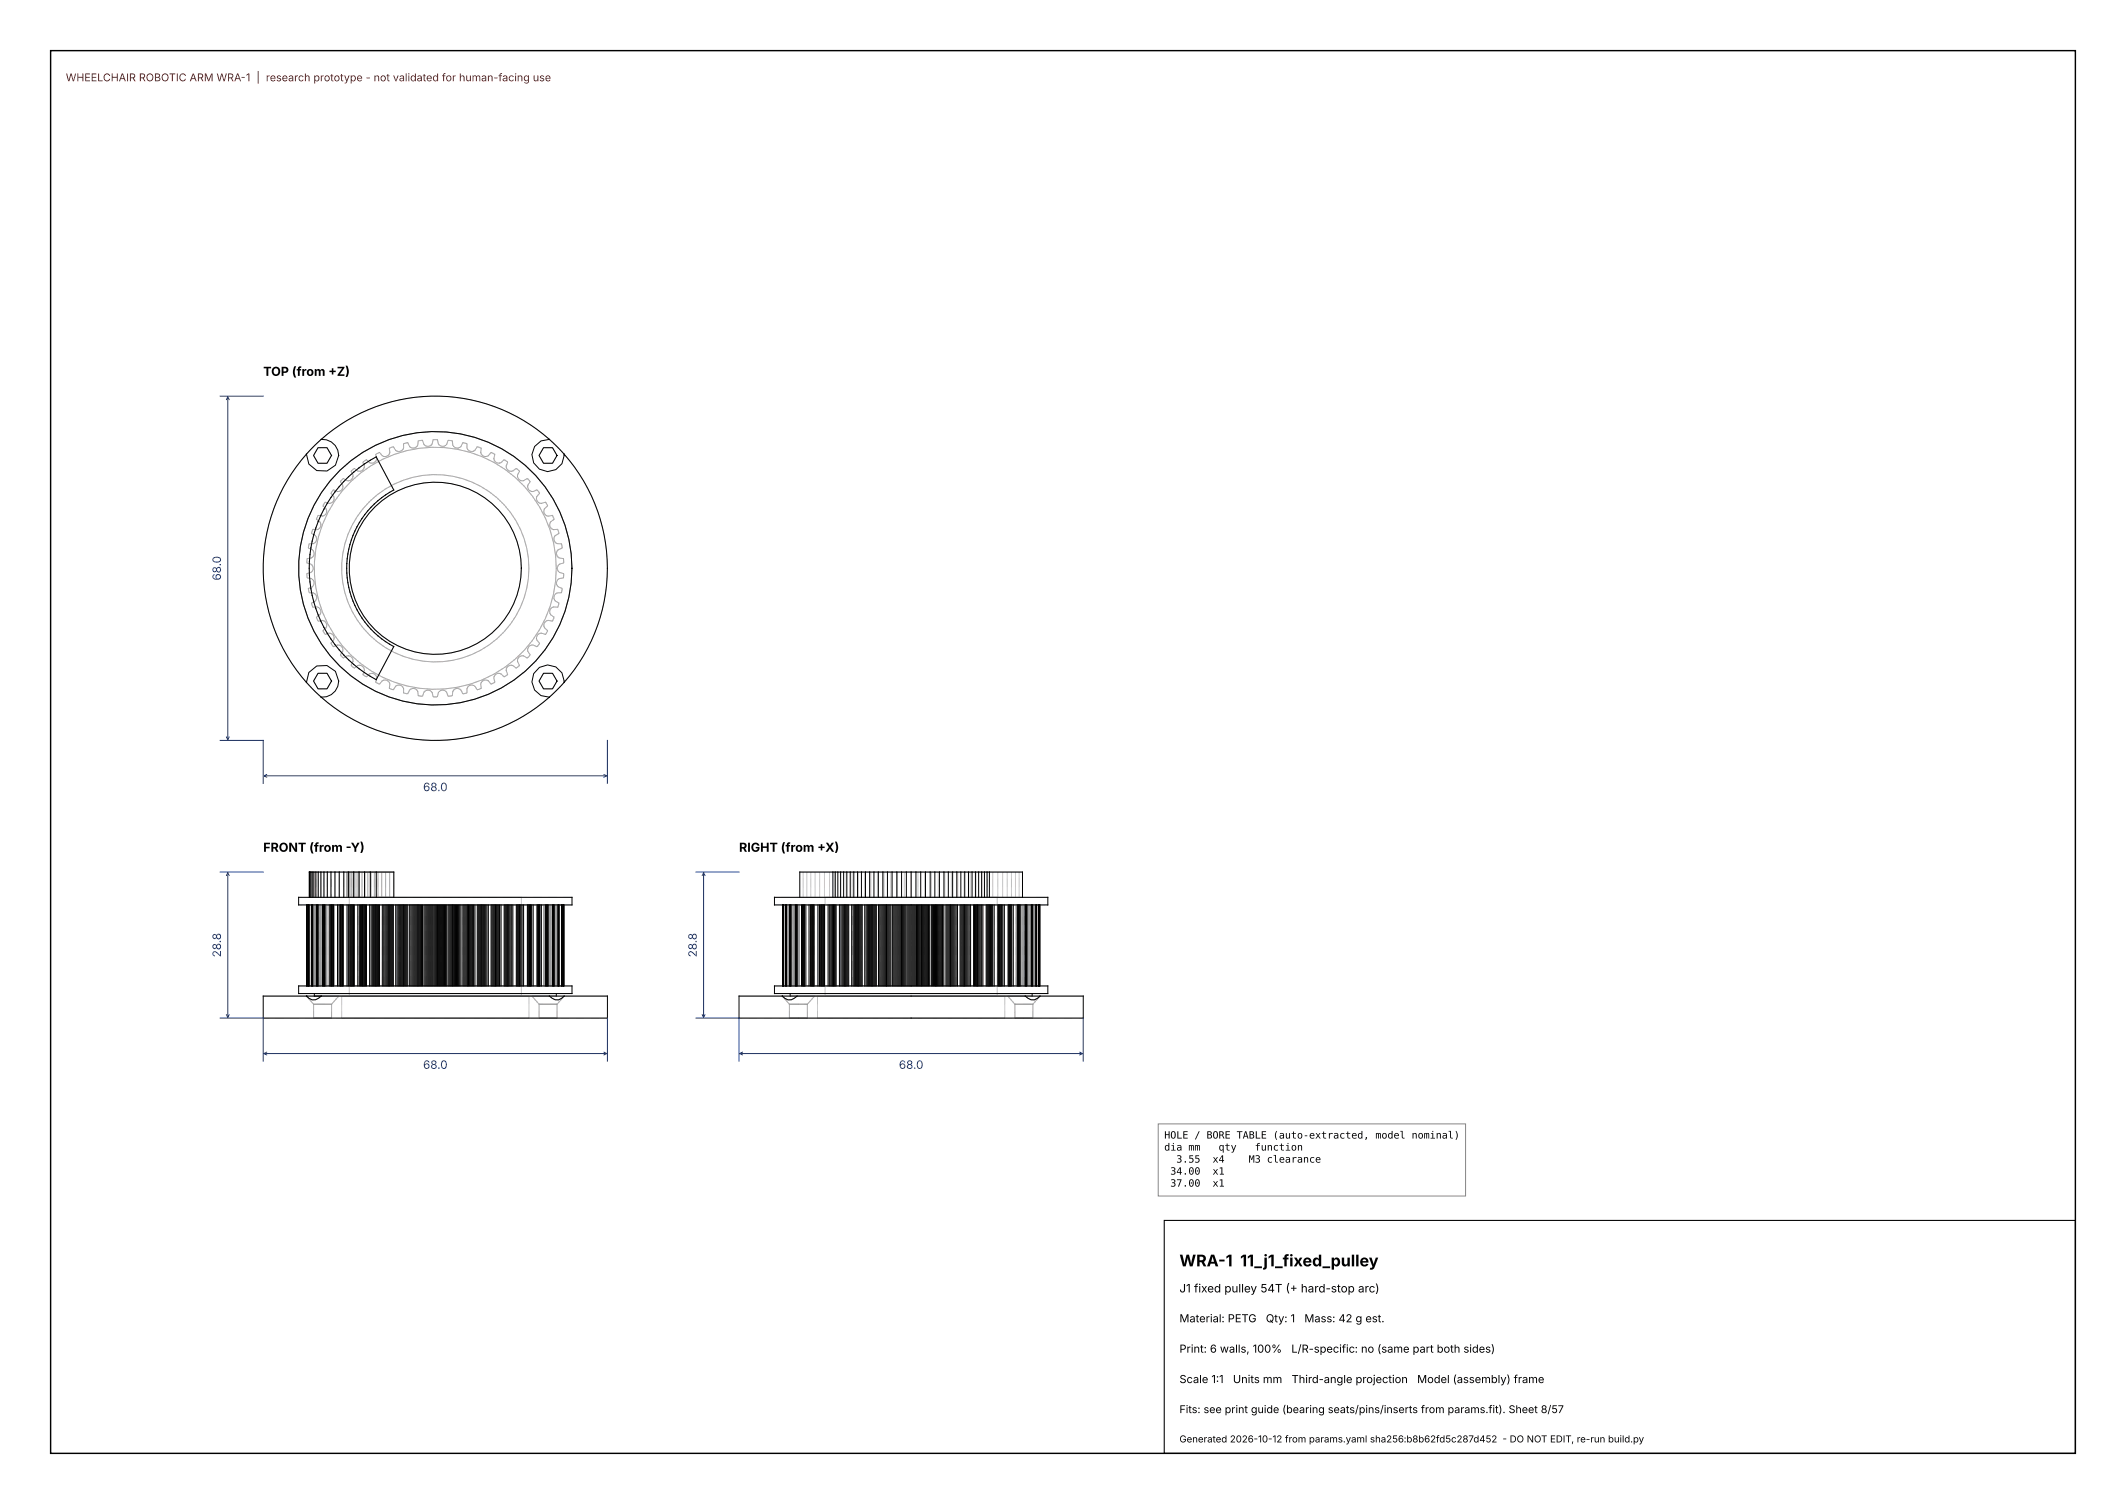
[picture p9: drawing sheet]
<svg xmlns="http://www.w3.org/2000/svg" width="420mm" height="297mm" viewBox="0 0 420 297" stroke-linecap="round" stroke-linejoin="round" font-family="sans-serif">
<path d="M10 10h400v277h-400z" fill="none" stroke="#000" stroke-width=".28"/>
<path d="M230 241h180v46h-180z" fill="none" stroke="#000" stroke-width=".21"/>
<g fill="none" stroke="#9a9a9a" stroke-width=".2">
<path d="M62.8 88.4h1.8l.9 1.5-.9 1.6h-1.8l-.9-1.6zM67.8 94.5l.8 .4 .7-.1 .4-.7v-.3l-.4-.8 .5-.4 .2-.1 .7 .5 .3 .1 .6-.2 .3-.3 .1-.6-.3-.8 .7-.4 .6 .6 .5 .1 .4-.2 .3-.2 .2-.5-.2-.9 .8-.4 .5 .7 .3 .1 .8-.1 .4-.6-.1-.9 .8-.3 .5 .7 .5 .3 .4-.1 .3-.2 .3-.4v-.9l.8-.2 .4 .8 .5 .3h.4l.4-.2 .3-.4 .1-.9 .9-.1 .2 .9 .3 .2 .8 .1 .6-.4 .2-.9h.4h.4l.2 .9 .6 .4 .8-.1 .2-.2 .3-.9 .9 .1v.9l.4 .4 .4 .2h.4l.5-.3 .3-.8 .9 .2-.1 .9 .3 .4 .4 .2 .4 .1 .5-.3 .5-.7 .8 .3-.1 .9 .4 .6 .8 .1 .3-.1 .5-.7 .8 .4-.2 .9 .1 .5 .3 .2 .4 .2 .6-.1 .6-.6 .7 .4-.3 .8 .1 .6 .3 .3 .6 .2 .3-.1 .7-.5 .2 .1 .4 .4-.4 .8v.3l.5 .7 .7 .1 .8-.4 .6 .6-.5 .7v.6l.2 .3 .3 .3 .5 .1 .8-.4 .5 .7-.6 .7v.5l.1 .4 .3 .3 .5 .1 .9-.2 .4 .7-.6 .6-.1 .3 .1 .8 .7 .3 .8-.1 .2 .4 .2 .3-.7 .6-.2 .7 .5 .7 .2 .1 .9-.1 .2 .8-.7 .5-.3 .4 .1 .5 .1 .3 .5 .4h.8l.2 .8-.8 .4-.3 .4-.1 .4 .2 .4 .4 .4 .8 .1 .1 .9-.9 .2-.4 .6 .2 .8 .2 .2 .9 .3-.1 .6v.2l-.8 .2-.3 .1-.3 .6 .1 .4 .3 .5 .8 .3-.2 .8-.8 .1-.5 .3-.1 .4-.1 .4 .3 .5 .7 .4-.2 .8-.9-.1-.2 .2-.5 .7 .2 .7 .7 .5-.4 .8-.8-.2-.5 .2-.3 .3-.1 .4 .2 .6 .6 .6-.4 .7-.9-.3-.5 .2-.3 .3-.1 .4v.5l.6 .6-.5 .7-.8-.3h-.3l-.7 .5v.7l.5 .7-.6 .7-.8-.5-.7 .1-.5 .7v.3l.4 .8-.4 .4-.2 .1-.7-.5h-.3l-.6 .2-.3 .3-.1 .5 .3 .8-.7 .5-.6-.6-.6-.1-.4 .1-.3 .3-.1 .5 .2 .8-.8 .4-.5-.7-.3-.1-.8 .2-.4 .6 .1 .8-.8 .3-.5-.7-.5-.2h-.4l-.4 .2-.3 .5 .1 .8-.9 .2-.3-.8-.5-.2h-.4l-.4 .1-.4 .4v.9l-.9 .1-.3-.8-.2-.2-.8-.2-.6 .5-.2 .8h-.4h-.4l-.2-.8-.6-.5-.8 .2-.3 .2-.2 .8-.9-.1-.1-.9-.3-.4-.4-.1h-.4l-.5 .2-.4 .8-.8-.2v-.8l-.3-.5-.3-.2h-.4l-.5 .2-.5 .7-.8-.3 .1-.8-.4-.6-.8-.2-.3 .1-.5 .7-.8-.4 .2-.8-.2-.5-.3-.3-.4-.1-.5 .1-.6 .6-.7-.5 .3-.8-.1-.5-.3-.3-.6-.2h-.3l-.7 .5-.2-.1-.5-.4 .4-.8v-.3l-.4-.7-.7-.1-.8 .5-.6-.7 .5-.7v-.5l-.2-.4-.3-.2-.5-.1-.8 .3-.5-.7 .5-.6 .1-.5-.2-.4-.2-.3-.6-.2-.8 .3-.4-.7 .6-.6 .1-.3-.2-.8-.6-.4-.9 .2-.1-.4-.2-.4 .7-.5 .2-.7-.5-.7-.3-.2-.8 .1-.3-.8 .8-.4 .2-.5v-.4l-.1-.4-.5-.3-.8-.1-.2-.8 .8-.3 .3-.5v-.4l-.1-.4-.4-.3-.8-.2-.1-.8 .8-.3 .5-.6-.2-.8-.3-.2-.8-.2 .1-.9 .8-.1 .4-.4 .1-.4v-.4l-.3-.4-.8-.4 .2-.8h.8l.5-.4 .1-.3v-.7l-.2-.2-.8-.5 .1-.2 .2-.6 .8 .1 .3-.1 .5-.7-.2-.7-.7-.6 .3-.7 .9 .1 .5-.2 .2-.3 .1-.4-.1-.5-.6-.6 .4-.7 .8 .2 .6-.1 .2-.3 .2-.4-.1-.5-.5-.7 .5-.7 .8 .4h.3l.6-.5 .1-.8-.5-.7zM68.9 94.1l2-1.7 3.4-2.2 3.5 6.6a17.5 17.5 0 0 0 0 30.9l-3.5 6.5a24.9 24.9 0 0 1-5.4-40.1zM107.4 88.4h1.8l.8 1.5-.8 1.6h-1.8l-.9-1.6zM62.8 133h1.8l.9 1.5-.9 1.5h-1.8l-.9-1.5zM107.4 133h1.8l.8 1.5-.8 1.5h-1.8l-.9-1.5zM59 177.2h54M59 178.7h54M60.6 178.7h50.8v16h-50.8zM60.6 178.7v16M60.9 178.7v16M61 178.7v16"/>
<path d="M61.1 172.2h16.7v5h-16.7M61.1 172.2v5M61.2 172.2v5M61.4 172.2v5M61.5 178.7v16M61.6 178.7v16M61.7 178.7v16M61.7 172.2v5M61.8 178.7v16M61.9 178.7v16M62 172.2v5M62 178.7v16"/>
<path d="M62.2 178.7v16M62.3 178.7v16M62.4 178.7v16M62.4 172.2v5M62.5 178.7v16M62.6 178.7v16M62.7 178.7v16M62.8 178.7v16M62.9 172.2v5M62.9 178.7v16M63.1 178.7v16M63.2 178.7v16"/>
<path d="M63.3 178.7v16M63.4 178.7v16M63.4 172.2v5M63.7 178.7v16M63.8 178.7v16M63.9 178.7v16M64 178.7v16M64 172.2v5M64.1 178.7v16M64.2 178.7v16M64.3 178.7v16M64.4 178.7v16"/>
<path d="M64.5 178.7v16M64.7 172.2v5M65 178.7v16M65.3 178.7v16M65.4 178.7v16M65.4 172.2v5M65.5 178.7v16M65.6 178.7v16M65.7 178.7v16M65.9 178.7v16M66 178.7v16M66.2 172.2v5"/>
<path d="M66.7 178.7v16M67 178.7v16M67 172.2v5M67.2 178.7v16M67.4 178.7v16M67.5 178.7v16M67.6 178.7v16M67.7 178.7v16M67.8 178.7v16M67.9 172.2v5M68.5 172.2v5M68.6 178.7v16"/>
<path d="M68.6 172.2v5M68.7 172.2v5M68.9 178.7v16M68.9 172.2v5M69 177.2h34v19.5h-34zM69.1 178.7v16M69.1 172.2v5M69.3 178.7v16M69.4 178.7v16M69.4 172.2v5M69.5 178.7v16M69.6 178.7v16"/>
<path d="M69.7 178.7v16M69.7 172.2v5M69.8 178.7v16M69.9 172.2v5M70 178.7v16M70.1 172.2v5M70.5 172.2v5M70.7 178.7v16M70.9 172.2v5M71 178.7v16M71 172.2v5M71.2 178.7v16"/>
<path d="M71.4 178.7v16M71.5 172.2v5M71.6 178.7v16M71.7 178.7v16M71.9 178.7v16M72 178.7v16M72 172.2v5M72.1 172.2v5M72.2 178.7v16M72.4 178.7v16M72.7 172.2v5M73 178.7v16"/>
<path d="M73.2 172.2v5M73.3 172.2v5M73.3 178.7v16M73.6 178.7v16M73.8 178.7v16M73.9 178.7v16M74 172.2v5M74.1 178.7v16M74.2 178.7v16M74.3 172.2v5M74.4 178.7v16M74.6 178.7v16"/>
<path d="M74.7 172.2v5M74.8 178.7v16M75 178.7v16M75.4 172.2v5M75.5 178.7v16M75.8 178.7v16M76 178.7v16M76.2 172.2v5M76.3 178.7v16M76.4 178.7v16M76.6 178.7v16M76.8 178.7v16"/>
<path d="M76.9 178.7v16M77 172.2v5M77 178.7v16M77.1 178.7v16M77.3 178.7v16M77.5 178.7v16M77.7 178.7v16M78.2 178.7v16M78.4 178.7v16M78.7 178.7v16M78.9 178.7v16M79.1 178.7v16"/>
<path d="M79.3 178.7v16M79.4 178.7v16M79.6 178.7v16M79.7 178.7v16M79.9 178.7v16M80.1 178.7v16M80.3 178.7v16M80.6 178.7v16M80.9 178.7v16M81.2 178.7v16M81.4 178.7v16M81.6 178.7v16"/>
<path d="M81.8 178.7v16M82 178.7v16M82.2 178.7v16M82.4 178.7v16M82.5 178.7v16M82.6 178.7v16M82.8 178.7v16M83.1 178.7v16M83.3 178.7v16M83.5 178.7v16M83.8 178.7v16M84 178.7v16"/>
<path d="M84.2 178.7v16M84.4 178.7v16M84.6 178.7v16M84.8 178.7v16M85 178.7v16M85.2 178.7v16M85.4 178.7v16M85.6 178.7v16M85.8 178.7v16M86 178.7v16M86.2 178.7v16M86.4 178.7v16"/>
<path d="M86.6 178.7v16M86.8 178.7v16M87 178.7v16M87.2 178.7v16M87.4 178.7v16M87.6 178.7v16M87.8 178.7v16M88 178.7v16M88.2 178.7v16M88.5 178.7v16M88.7 178.7v16M88.9 178.7v16"/>
<path d="M89.2 178.7v16M89.4 178.7v16M89.5 178.7v16M89.6 178.7v16M89.8 178.7v16M90 178.7v16M90.2 178.7v16M90.4 178.7v16M90.6 178.7v16M90.8 178.7v16M91.1 178.7v16M91.4 178.7v16"/>
<path d="M91.7 178.7v16M91.9 178.7v16M92.1 178.7v16M92.3 178.7v16M92.4 178.7v16M92.6 178.7v16M92.7 178.7v16M92.9 178.7v16M93.1 178.7v16M93.3 178.7v16M93.6 178.7v16M93.8 178.7v16"/>
<path d="M94.3 178.7v16M94.5 178.7v16M94.7 178.7v16M94.9 178.7v16M95 178.7v16M95.1 178.7v16M95.2 178.7v16M95.4 178.7v16M95.6 178.7v16M95.7 178.7v16M96 178.7v16M96.2 178.7v16"/>
<path d="M96.5 178.7v16M97 178.7v16M97.2 178.7v16M97.4 178.7v16M97.6 178.7v16M97.8 178.7v16M97.9 178.7v16M98.1 178.7v16M98.2 178.7v16M98.4 178.7v16M98.7 178.7v16M99 178.7v16"/>
<path d="M99.6 178.7v16M99.8 178.7v16M100 178.7v16M100.1 178.7v16M100.3 178.7v16M100.4 178.7v16M100.6 178.7v16M100.8 178.7v16M101 178.7v16M101.3 178.7v16M102 178.7v16M102.2 178.7v16"/>
<path d="M102.3 178.7v16M102.4 178.7v16M102.5 178.7v16M102.6 178.7v16M102.7 178.7v16M102.9 178.7v16M103.1 178.7v16M103.4 178.7v16M104.2 178.7v16M104.3 178.7v16M104.4 178.7v16M104.5 178.7v16"/>
<path d="M104.6 178.7v16M104.8 178.7v16M105 178.7v16M105.3 178.7v16M106 178.7v16M106.1 178.7v16M106.2 178.7v16M106.3 178.7v16M106.4 178.7v16M106.5 178.7v16M106.6 178.7v16M107 178.7v16"/>
<path d="M107.4 178.7v16M107.5 178.7v16M107.7 178.7v16M107.8 178.7v16M107.9 178.7v16M108 178.7v16M108.1 178.7v16M108.2 178.7v16M108.3 178.7v16M108.6 178.7v16M108.7 178.7v16M108.8 178.7v16"/>
<path d="M108.9 178.7v16M109.1 178.7v16M109.2 178.7v16M109.3 178.7v16M109.4 178.7v16M109.5 178.7v16M109.6 178.7v16M109.7 178.7v16M109.8 178.7v16M109.9 178.7v16M110 178.7v16M110.1 178.7v16"/>
<path d="M110.2 178.7v16M110.3 178.7v16M110.4 178.7v16M110.5 178.7v16M110.9 178.7v16M111 178.7v16M111.1 178.7v16M111.3 178.7v16M153 177.2h54M153 178.7h54M154.6 178.7h50.8v16h-50.8zM154.7 178.7v16"/>
<path d="M154.8 178.7v16M155.2 178.7v16M155.3 178.7v16M155.4 178.7v16M155.5 178.7v16M155.7 178.7v16M155.8 178.7v16M155.9 178.7v16M156.1 178.7v16M156.2 178.7v16M156.3 178.7v16M156.5 178.7v16"/>
<path d="M156.7 178.7v16M156.8 178.7v16M156.9 178.7v16M157.1 178.7v16M157.2 178.7v16M157.3 178.7v16M157.4 178.7v16M157.5 178.7v16M157.6 178.7v16M157.8 178.7v16M157.9 178.7v16M158 177.2h44"/>
<path d="M158 172.2h44M158.3 178.7v16M158.5 178.7v16M158.6 178.7v16M158.7 178.7v16M158.7 172.2v5M158.8 178.7v16M158.9 178.7v16M159 178.7v16M159.1 178.7v16M159.2 178.7v16M159.4 172.2v5"/>
<path d="M159.8 178.7v16M160.1 178.7v16M160.2 172.2v5M160.3 178.7v16M160.4 178.7v16M160.5 178.7v16M160.7 178.7v16M160.8 178.7v16M160.9 178.7v16M161 172.2v5M161.6 178.7v16M161.9 178.7v16"/>
<path d="M161.9 172.2v5M162.1 178.7v16M162.3 178.7v16M162.4 178.7v16M162.6 178.7v16M162.7 178.7v16M162.9 178.7v16M162.9 172.2v5M163 177.2h34M163 177.2h17M163 177.2v19.5M163.6 178.7v16"/>
<path d="M163.9 172.2v5M163.9 178.7v16M164.1 178.7v16M164.3 178.7v16M164.5 178.7v16M164.6 178.7v16M164.8 178.7v16M164.9 178.7v16M164.9 172.2v5M165 178.7v16M165.2 178.7v16M165.8 178.7v16"/>
<path d="M166 172.2v5M166.1 178.7v16M166.4 178.7v16M166.6 178.7v16M166.8 178.7v16M166.9 178.7v16M167 178.7v16M167.1 178.7v16M167.2 172.2v5M167.2 178.7v16M167.3 178.7v16M167.5 178.7v16"/>
<path d="M167.7 178.7v16M168.3 178.7v16M168.3 172.2v5M168.5 178.7v16M168.8 178.7v16M169 178.7v16M169.2 178.7v16M169.3 178.7v16M169.5 178.7v16M169.5 172.2v5M169.6 178.7v16M169.7 178.7v16"/>
<path d="M169.9 178.7v16M170.1 178.7v16M170.3 178.7v16M170.8 172.2v5M170.8 178.7v16M171.1 178.7v16M171.3 178.7v16M171.6 178.7v16M171.8 178.7v16M171.9 178.7v16M172.1 172.2v5M172.1 178.7v16"/>
<path d="M172.3 178.7v16M172.4 178.7v16M172.5 178.7v16M172.7 178.7v16M172.9 178.7v16M173.1 178.7v16M173.3 172.2v5M173.5 178.7v16M173.8 178.7v16M174 178.7v16M174.2 178.7v16M174.4 178.7v16"/>
<path d="M174.6 178.7v16M174.6 172.2v5M174.8 178.7v16M175 178.7v16M175.1 178.7v16M175.2 178.7v16M175.4 178.7v16M175.6 178.7v16M175.8 178.7v16M176 172.2v5M176 178.7v16M176.3 178.7v16"/>
<path d="M176.6 178.7v16M176.8 178.7v16M177 178.7v16M177.2 178.7v16M177.3 172.2v5M177.4 178.7v16M177.6 178.7v16M177.8 178.7v16M178 178.7v16M178.1 178.7v16M178.3 178.7v16M178.5 178.7v16"/>
<path d="M178.7 172.2v5M178.7 178.7v16M178.9 178.7v16M179.2 178.7v16M179.4 178.7v16M179.6 178.7v16M179.8 178.7v16M180 177.2h17M180 172.2v5M180 178.7v16M180.2 178.7v16M180.4 178.7v16"/>
<path d="M180.6 178.7v16M180.8 178.7v16M181.1 178.7v16M181.3 178.7v16M181.3 172.2v5M181.5 178.7v16M181.7 178.7v16M181.9 178.7v16M182 178.7v16M182.2 178.7v16M182.4 178.7v16M182.6 178.7v16"/>
<path d="M182.7 172.2v5M182.8 178.7v16M183 178.7v16M183.2 178.7v16M183.4 178.7v16M183.7 178.7v16M184 178.7v16M184 172.2v5M184.2 178.7v16M184.4 178.7v16M184.6 178.7v16M184.8 178.7v16"/>
<path d="M184.9 178.7v16M185 178.7v16M185.2 178.7v16M185.4 172.2v5M185.4 178.7v16M185.6 178.7v16M185.8 178.7v16M186 178.7v16M186.2 178.7v16M186.5 178.7v16M186.7 172.2v5M186.9 178.7v16"/>
<path d="M187.1 178.7v16M187.3 178.7v16M187.5 178.7v16M187.6 178.7v16M187.7 178.7v16M187.9 178.7v16M187.9 172.2v5M188.1 178.7v16M188.2 178.7v16M188.4 178.7v16M188.7 178.7v16M188.9 178.7v16"/>
<path d="M189.2 178.7v16M189.2 172.2v5M189.7 178.7v16M189.9 178.7v16M190.1 178.7v16M190.3 178.7v16M190.4 178.7v16M190.5 172.2v5M190.5 178.7v16M190.7 178.7v16M190.8 178.7v16M191 178.7v16"/>
<path d="M191.2 178.7v16M191.5 178.7v16M191.7 172.2v5M191.7 178.7v16M192.3 178.7v16M192.5 178.7v16M192.7 178.7v16M192.8 178.7v16M192.8 172.2v5M192.9 178.7v16M193 178.7v16M193.1 178.7v16"/>
<path d="M193.2 178.7v16M193.4 178.7v16M193.6 178.7v16M193.9 178.7v16M194 172.2v5M194.2 178.7v16M194.8 178.7v16M195 178.7v16M195.1 172.2v5M195.1 178.7v16M195.2 178.7v16M195.3 178.7v16"/>
<path d="M195.4 178.7v16M195.5 178.7v16M195.7 178.7v16M195.9 178.7v16M196.1 178.7v16M196.1 172.2v5M196.4 178.7v16M197 177.2v19.5M197.1 172.2v5M197.1 178.7v16M197.3 178.7v16M197.4 178.7v16"/>
<path d="M197.5 178.7v16M197.6 178.7v16M197.7 178.7v16M197.9 178.7v16M198.1 172.2v5M198.1 178.7v16M198.4 178.7v16M199 172.2v5M199.1 178.7v16M199.2 178.7v16M199.3 178.7v16M199.5 178.7v16"/>
<path d="M199.6 178.7v16M199.7 178.7v16M199.8 172.2v5M199.9 178.7v16M200.2 178.7v16M200.6 172.2v5M200.8 178.7v16M201 178.7v16M201.1 178.7v16M201.2 178.7v16M201.3 172.2v5M201.3 178.7v16"/>
<path d="M201.5 178.7v16M201.7 178.7v16M202.1 178.7v16M202.2 178.7v16M202.4 178.7v16M202.5 178.7v16M202.6 178.7v16M202.7 178.7v16M202.8 178.7v16M202.9 178.7v16M203.1 178.7v16M203.2 178.7v16"/>
<path d="M203.3 178.7v16M203.5 178.7v16M203.7 178.7v16M203.8 178.7v16M203.9 178.7v16M204 178.7v16M204.1 178.7v16M204.2 178.7v16M204.3 178.7v16M204.5 178.7v16M204.6 178.7v16M204.7 178.7v16"/>
<path d="M204.8 178.7v16M205.2 178.7v16M205.3 178.7v16M52 196.7h8.5M59 194.7h54M59 196.2h54M60.5 196.7l1.5 1.6M60.5 196.7h.1M60.5 196.7a1.75 1.75 0 0 0 3 0M60.7 196.7h6.2M62 198.3v2.8h3.5v-2.8M62 198.3h3.5"/>
<path d="M62.1 196.2h47.8M62.1 196.7h47.8h-46.4M63.5 196.7h45M63.5 196.7h3.4M66.9 196.7l-1.4 1.6M67.5 196.7h37v4.4h-37zM105.1 196.7h3.4M105.1 196.7h6.4M105.1 196.7l1.4 1.6M106.5 198.3v2.8h3.5v-2.8M106.5 198.3h3.5M108.5 196.7a1.78 1.78 0 0 0 3 0"/>
<path d="M111.5 196.7h8.5M111.5 196.7h.1M111.5 196.7l-1.5 1.6M146 196.7h8.5M153 194.7h54M153 196.2h54M154.5 196.7l1.5 1.6M154.5 196.7h.1M154.5 196.7a1.75 1.75 0 0 0 3 0M154.6 196.7h3.1M156 198.3h3.5M156 198.3v2.8"/>
<path d="M156.1 196.2h47.8zM156.1 196.7h47.8zM157.5 196.7h45M157.5 196.7h.2M157.5 196.7h3.4M157.7 196.7h3.2M159.5 198.3v2.8M160.9 196.7l-1.4 1.6M161.5 196.7h37M161.5 196.7h18.5M161.5 196.7v4.4M163 196.7h34"/>
<path d="M163 196.7h17M180 196.7h17M180 196.7h18.5M198.5 196.7v4.4M199.1 196.7h3.4M199.1 196.7h3.2M199.1 196.7l1.4 1.6M200.5 198.3h3.5M200.5 198.3v2.8M202.3 196.7h.2M202.3 196.7h3.2M202.5 196.7a1.78 1.78 0 0 0 3 0"/>
<path d="M204 198.3v2.8M205.5 196.7h8.5M205.5 196.7h.1M205.5 196.7l-1.5 1.6M52 201.1h68M146 201.1h68M156 201.1h3.5M161.5 201.1h37M200.5 201.1h3.5"/>
<circle cx="86" cy="112.2" r="18.5"/>
<circle cx="86" cy="112.2" r="23.9"/>
<circle cx="86" cy="112.2" r="17"/>
<circle cx="86" cy="112.2" r="34"/>
<circle cx="86" cy="112.2" r="27"/>
</g>
<g fill="none" stroke="#000" stroke-width=".2">
<path d="M60.5 89.7a34 34 0 0 0 0 45.1M62.8 88.4h1.8l.9 1.5-.9 1.6h-1.8l-.9-1.6zM63.4 86.8a34 34 0 0 1 45.1 0M63.4 86.8l-2.9 2.9M63.4 86.8a3.2 3.2 0 0 1 3.5 3.1l-.6 2-1.7 1.1-2-.1-1.6-1.3-.5-1.9M68.9 94.1l2-1.7 3.4-2.2 3.5 6.6a17.5 17.5 0 0 0 0 30.9l-3.5 6.5a24.9 24.9 0 0 1-5.4-40.1zM107.4 88.4h1.8l.8 1.5-.8 1.6h-1.8l-.9-1.6zM108.5 86.8l2.9 2.9M108.5 86.8a3.2 3.2 0 0 0-3.4 3.1 3.2 3.2 0 0 0 3.3 3.2 3.2 3.2 0 0 0 3-3.4M111.4 89.7a34 34 0 0 1 0 45.1M60.5 134.8l2.9 2.9M60.5 134.8l.5-2 1.6-1.3 2-.1 1.7 1.2 .6 1.9a3.2 3.2 0 0 1-3.5 3.2"/>
<path d="M62.8 133h1.8l.9 1.5-.9 1.5h-1.8l-.9-1.5zM63.4 137.7a34 34 0 0 0 45.1 0M107.4 133h1.8l.8 1.5-.8 1.5h-1.8l-.9-1.5zM111.4 134.8l-2.9 2.9M111.4 134.8v-.1a3.2 3.2 0 0 0-3.1-3.4 3.2 3.2 0 0 0-3.2 3.3 3.2 3.2 0 0 0 3.4 3.1M59 177.2h54v1.5h-54zM60.6 178.7v16M60.9 178.7v16M61 178.7v16M61.1 177.2v-5h16.7v5M61.1 172.2v5M61.2 172.2v5"/>
<path d="M61.4 172.2v5M61.5 178.7v16M61.6 178.7v16M61.7 178.7v16M61.7 172.2v5M61.8 178.7v16M62 172.2v5M62.4 172.2v5M62.5 178.7v16M62.6 178.7v16M62.7 178.7v16M62.8 178.7v16"/>
<path d="M62.9 172.2v5M63.4 172.2v5M63.7 178.7v16M63.8 178.7v16M63.9 178.7v16M64 172.2v5M64 178.7v16M64.1 178.7v16M64.2 178.7v16M64.7 172.2v5M65 178.7v16M65.3 178.7v16"/>
<path d="M65.4 178.7v16M65.4 172.2v5M65.5 178.7v16M65.6 178.7v16M65.8 178.7v16M65.9 178.7v16M66.2 172.2v5M66.7 178.7v16M67 178.7v16M67 172.2v5M67.2 178.7v16M67.4 178.7v16"/>
<path d="M67.5 178.7v16M67.7 178.7v16M67.8 178.7v16M67.9 172.2v5M68.6 178.7v16M68.9 178.7v16M68.9 172.2v5M69.1 178.7v16M69.3 178.7v16M69.4 178.7v16M69.5 178.7v16M69.7 178.7v16"/>
<path d="M69.8 178.7v16M69.9 172.2v5M70 178.7v16M70.7 178.7v16M70.9 172.2v5M71 178.7v16M71.2 178.7v16M71.4 178.7v16M71.6 178.7v16M71.7 178.7v16M71.9 178.7v16M72 172.2v5"/>
<path d="M72 178.7v16M72.2 178.7v16M72.4 178.7v16M73 178.7v16M73.2 172.2v5M73.3 178.7v16M73.6 178.7v16M73.8 178.7v16M73.9 178.7v16M74.1 178.7v16M74.2 178.7v16M74.3 172.2v5"/>
<path d="M74.4 178.7v16M74.6 178.7v16M74.8 178.7v16M75 178.7v16M75.5 178.7v16M75.8 178.7v16M76 178.7v16M76.3 178.7v16M76.4 178.7v16M76.6 178.7v16M76.8 178.7v16M76.9 178.7v16"/>
<path d="M77.1 178.7v16M77.3 178.7v16M77.5 178.7v16M77.7 178.7v16M78.2 178.7v16M78.4 178.7v16M78.7 178.7v16M78.9 178.7v16M79.1 178.7v16M79.3 178.7v16M79.4 178.7v16M79.6 178.7v16"/>
<path d="M79.7 178.7v16M79.9 178.7v16M80.1 178.7v16M80.3 178.7v16M80.6 178.7v16M80.9 178.7v16M81.2 178.7v16M81.4 178.7v16M81.6 178.7v16M81.8 178.7v16M82 178.7v16M82.2 178.7v16"/>
<path d="M82.4 178.7v16M82.5 178.7v16M82.6 178.7v16M82.8 178.7v16M83.1 178.7v16M83.3 178.7v16M83.5 178.7v16M83.8 178.7v16M84 178.7v16M84.2 178.7v16M84.4 178.7v16M84.6 178.7v16"/>
<path d="M84.8 178.7v16M85 178.7v16M85.2 178.7v16M85.4 178.7v16M85.6 178.7v16M85.8 178.7v16M86 178.7v16M86.2 178.7v16M86.4 178.7v16M86.6 178.7v16M86.8 178.7v16M87 178.7v16"/>
<path d="M87.2 178.7v16M87.4 178.7v16M87.6 178.7v16M87.8 178.7v16M88 178.7v16M88.2 178.7v16M88.5 178.7v16M88.7 178.7v16M88.9 178.7v16M89.2 178.7v16M89.4 178.7v16M89.5 178.7v16"/>
<path d="M89.6 178.7v16M89.8 178.7v16M90 178.7v16M90.2 178.7v16M90.4 178.7v16M90.6 178.7v16M90.8 178.7v16M91.1 178.7v16M91.4 178.7v16M91.7 178.7v16M91.9 178.7v16M92.1 178.7v16"/>
<path d="M92.3 178.7v16M92.4 178.7v16M92.6 178.7v16M92.7 178.7v16M92.9 178.7v16M93.1 178.7v16M93.3 178.7v16M93.6 178.7v16M93.8 178.7v16M94.3 178.7v16M94.5 178.7v16M94.7 178.7v16"/>
<path d="M94.9 178.7v16M95.1 178.7v16M95.2 178.7v16M95.4 178.7v16M95.6 178.7v16M95.7 178.7v16M96 178.7v16M96.2 178.7v16M96.5 178.7v16M97 178.7v16M97.2 178.7v16M97.4 178.7v16"/>
<path d="M97.6 178.7v16M97.8 178.7v16M97.9 178.7v16M98.1 178.7v16M98.2 178.7v16M98.4 178.7v16M98.7 178.7v16M99 178.7v16M99.6 178.7v16M99.8 178.7v16M100 178.7v16M100.1 178.7v16"/>
<path d="M100.3 178.7v16M100.4 178.7v16M100.6 178.7v16M100.8 178.7v16M101 178.7v16M101.3 178.7v16M102 178.7v16M102.2 178.7v16M102.3 178.7v16M102.5 178.7v16M102.6 178.7v16M102.7 178.7v16"/>
<path d="M102.9 178.7v16M103.1 178.7v16M103.4 178.7v16M104.2 178.7v16M104.3 178.7v16M104.5 178.7v16M104.6 178.7v16M104.8 178.7v16M105 178.7v16M105.3 178.7v16M106.1 178.7v16M106.2 178.7v16"/>
<path d="M106.4 178.7v16M106.5 178.7v16M106.6 178.7v16M107 178.7v16M107.8 178.7v16M107.9 178.7v16M108 178.7v16M108.1 178.7v16M108.2 178.7v16M108.3 178.7v16M109.2 178.7v16M109.3 178.7v16"/>
<path d="M109.4 178.7v16M109.5 178.7v16M110.2 178.7v16M110.3 178.7v16M110.4 178.7v16M110.5 178.7v16M110.9 178.7v16M111 178.7v16M111.1 178.7v16M111.3 178.7v16M111.4 178.7v16M154.6 178.7v16"/>
<path d="M154.7 178.7v16M154.8 178.7v16M155.2 178.7v16M155.3 178.7v16M155.4 178.7v16M156 178.7v16M156.1 178.7v16M156.2 178.7v16M156.3 178.7v16M157.1 178.7v16M157.2 178.7v16M157.3 178.7v16"/>
<path d="M157.4 178.7v16M157.5 178.7v16M158 177.2v-5h44v5M158.3 178.7v16M158.5 178.7v16M158.7 178.7v16M158.8 178.7v16M158.9 178.7v16M159 178.7v16M159.8 178.7v16M160.1 178.7v16M160.3 178.7v16"/>
<path d="M160.4 178.7v16M160.5 178.7v16M160.7 178.7v16M160.8 178.7v16M161.6 178.7v16M161.9 178.7v16M162.1 178.7v16M162.3 178.7v16M162.4 178.7v16M162.6 178.7v16M162.7 178.7v16M162.9 178.7v16"/>
<path d="M163.6 178.7v16M163.9 178.7v16M164.1 178.7v16M164.3 178.7v16M164.5 178.7v16M164.5 172.2v5M164.7 178.7v16M164.8 178.7v16M165 178.7v16M165 172.2v5M165.2 178.7v16M165.5 172.2v5"/>
<path d="M165.8 178.7v16M166.1 172.2v5M166.1 178.7v16M166.4 178.7v16M166.6 178.7v16M166.7 172.2v5M166.8 178.7v16M166.9 178.7v16M167.1 178.7v16M167.3 172.2v5M167.3 178.7v16M167.5 178.7v16"/>
<path d="M167.7 178.7v16M168 172.2v5M168.3 178.7v16M168.5 178.7v16M168.7 172.2v5M168.8 178.7v16M169 178.7v16M169.2 178.7v16M169.3 178.7v16M169.4 172.2v5M169.5 178.7v16M169.6 178.7v16"/>
<path d="M169.7 178.7v16M169.9 178.7v16M170.1 178.7v16M170.2 172.2v5M170.3 178.7v16M170.8 178.7v16M171 172.2v5M171.1 178.7v16M171.3 178.7v16M171.6 178.7v16M171.8 178.7v16M171.8 172.2v5"/>
<path d="M171.9 178.7v16M172.1 178.7v16M172.3 178.7v16M172.5 178.7v16M172.7 172.2v5M172.7 178.7v16M172.9 178.7v16M173.1 178.7v16M173.5 172.2v5M173.5 178.7v16M173.8 178.7v16M174 178.7v16"/>
<path d="M174.2 178.7v16M174.4 172.2v5M174.4 178.7v16M174.6 178.7v16M174.8 178.7v16M175 178.7v16M175.1 178.7v16M175.2 178.7v16M175.3 172.2v5M175.4 178.7v16M175.6 178.7v16M175.8 178.7v16"/>
<path d="M176 178.7v16M176.2 172.2v5M176.3 178.7v16M176.6 178.7v16M176.8 178.7v16M177 178.7v16M177.2 172.2v5M177.2 178.7v16M177.4 178.7v16M177.6 178.7v16M177.8 178.7v16M178 178.7v16"/>
<path d="M178.1 178.7v16M178.1 172.2v5M178.3 178.7v16M178.5 178.7v16M178.7 178.7v16M178.9 178.7v16M179.1 172.2v5M179.2 178.7v16M179.4 178.7v16M179.6 178.7v16M179.8 178.7v16M180 177.2h27v1.5h-27"/>
<path d="M180 177.2h-27v1.5h27M180 172.2v5M180 178.7v16M180.2 178.7v16M180.4 178.7v16M180.6 178.7v16M180.8 178.7v16M180.9 172.2v5M181.1 178.7v16M181.3 178.7v16M181.5 178.7v16M181.7 178.7v16"/>
<path d="M181.9 172.2v5M181.9 178.7v16M182 178.7v16M182.2 178.7v16M182.4 178.7v16M182.6 178.7v16M182.8 178.7v16M182.8 172.2v5M183 178.7v16M183.2 178.7v16M183.4 178.7v16M183.7 178.7v16"/>
<path d="M183.8 172.2v5M184 178.7v16M184.2 178.7v16M184.4 178.7v16M184.6 178.7v16M184.7 172.2v5M184.8 178.7v16M184.9 178.7v16M185 178.7v16M185.2 178.7v16M185.4 178.7v16M185.6 178.7v16"/>
<path d="M185.6 172.2v5M185.8 178.7v16M186 178.7v16M186.2 178.7v16M186.5 178.7v16M186.5 172.2v5M186.9 178.7v16M187.1 178.7v16M187.3 178.7v16M187.3 172.2v5M187.5 178.7v16M187.7 178.7v16"/>
<path d="M187.9 178.7v16M188.1 178.7v16M188.2 172.2v5M188.2 178.7v16M188.4 178.7v16M188.7 178.7v16M188.9 178.7v16M189 172.2v5M189.2 178.7v16M189.7 178.7v16M189.8 172.2v5M189.9 178.7v16"/>
<path d="M190.1 178.7v16M190.3 178.7v16M190.4 178.7v16M190.5 178.7v16M190.6 172.2v5M190.7 178.7v16M190.8 178.7v16M191 178.7v16M191.2 178.7v16M191.3 172.2v5M191.5 178.7v16M191.7 178.7v16"/>
<path d="M192 172.2v5M192.3 178.7v16M192.5 178.7v16M192.7 178.7v16M192.7 172.2v5M192.9 178.7v16M193.1 178.7v16M193.2 178.7v16M193.3 172.2v5M193.4 178.7v16M193.6 178.7v16M193.9 178.7v16"/>
<path d="M193.9 172.2v5M194.2 178.7v16M194.5 172.2v5M194.8 178.7v16M195 172.2v5M195 178.7v16M195.2 178.7v16M195.3 178.7v16M195.5 172.2v5M195.5 178.7v16M195.7 178.7v16M195.9 178.7v16"/>
<path d="M196.1 178.7v16M196.4 178.7v16M197.1 178.7v16M197.3 178.7v16M197.4 178.7v16M197.6 178.7v16M197.7 178.7v16M197.9 178.7v16M198.1 178.7v16M198.4 178.7v16M199.2 178.7v16M199.3 178.7v16"/>
<path d="M199.5 178.7v16M199.6 178.7v16M199.7 178.7v16M199.9 178.7v16M200.2 178.7v16M201 178.7v16M201.1 178.7v16M201.2 178.7v16M201.3 178.7v16M201.5 178.7v16M201.7 178.7v16M202.5 178.7v16"/>
<path d="M202.6 178.7v16M202.7 178.7v16M202.8 178.7v16M202.9 178.7v16M203.7 178.7v16M203.8 178.7v16M203.9 178.7v16M204 178.7v16M204.6 178.7v16M204.7 178.7v16M204.8 178.7v16M205.2 178.7v16"/>
<path d="M205.3 178.7v16M205.4 178.7v16M59 194.7h54v1.5h-54zM60.5 196.7h-8.5v4.4h68v-4.4h-8.5M60.5 196.7a1.75 1.75 0 0 0 3 0M60.5 196.7h3M60.5 196.7h.2M62.1 196.2v.5h1.4M63.5 196.7h45M108.5 196.7a1.78 1.78 0 0 0 3 0M108.5 196.7h3M109.9 196.2v.5"/>
<path d="M153 194.7h54v1.5h-54zM154.5 196.7h-8.5v4.4h68v-4.4h-8.5M154.5 196.7a1.75 1.75 0 0 0 3 0M154.5 196.7h3M154.5 196.7h.1M156.1 196.2v.5M157.5 196.7h45M202.5 196.7a1.78 1.78 0 0 0 3 0M202.5 196.7h3M203.9 196.2v.5"/>
<circle cx="86" cy="112.2" r="17"/>
<circle cx="86" cy="112.2" r="27"/>
</g>
<g fill="none" stroke="#1a3b8a" stroke-width=".2">
<path d="M43.5 78.2h8.5M44.7 78.9l.3-.5 .3 .5M45 78.4v67.7M43.5 146.2h8.5v8.5M44.7 145.5l.3 .6 .3-.6M52.1 153.2h67.8M52.7 152.9l-.6 .3 .6 .3M119.3 152.9l.6 .3-.6 .3M120 146.2v8.5M43.5 172.2h8.5M44.7 172.9l.3-.6 .3 .6M45 172.3v28.6"/>
<path d="M137.5 172.2h8.5M138.7 172.9l.3-.6 .3 .6M139 172.3v28.6M43.5 201.1h8.5v8.4M44.7 200.3l.3 .6 .3-.6M52.1 208.1h67.8M52.7 207.8l-.6 .3 .6 .2M119.3 207.8l.6 .3-.6 .2M120 201.1v8.4M137.5 201.1h8.5v8.4M138.7 200.3l.3 .6 .3-.6M146.1 208.1h67.8"/>
<path d="M146.7 207.8l-.6 .3 .6 .2M213.3 207.8l.6 .3-.6 .2M214 201.1v8.4"/>
</g>
<path d="M228.8 221.9h60.7v14.3h-60.7z" fill="#fff" stroke="#888" stroke-width=".2"/>
<text font-size="3.2" x="233" y="250.1">WRA-1 11_j1_fixed_pulley</text>
<g font-size="2.5">
<text x="52" y="74.2">TOP (from +Z)</text>
<text x="52" y="168.2">FRONT (from -Y)</text>
<text x="146" y="168.2">RIGHT (from +X)</text>
</g>
<g font-size="2.3" fill="#1a3b8a">
<text x="43.6" y="114.6" transform="rotate(-90 43.6 114.6)">68.0</text>
<text x="83.6" y="156.2">68.0</text>
<text x="43.6" y="189" transform="rotate(-90 43.6 189)">28.8</text>
<text x="137.6" y="189" transform="rotate(-90 137.6 189)">28.8</text>
<text x="83.6" y="211.1">68.0</text>
<text x="177.6" y="211.1">68.0</text>
</g>
<text font-size="2.3" x="233" y="255.2">J1 fixed pulley 54T (+ hard-stop arc)</text>
<g font-size="2.2">
<text x="233" y="261.1">Material: PETG</text>
<text x="250.1" y="261.1">Qty: 1</text>
<text x="257.7" y="261.1">Mass: 42 g est.</text>
<text x="233" y="267.1">Print: 6 walls, 100%</text>
<text x="255.1" y="267.1">L/R-specific: no (same part both sides)</text>
<text x="233" y="273.1">Scale 1:1</text>
<text x="243.6" y="273.1">Units mm</text>
<text x="255.2" y="273.1">Third-angle projection</text>
<text x="280" y="273.1">Model (assembly) frame</text>
</g>
<text font-size="2.1" fill="#a01010" x="13" y="16.1">WHEELCHAIR ROBOTIC ARM WRA-1 | research prototype - not validated for human-facing use</text>
<text font-size="2.1" x="233" y="279.1">Fits: see print guide (bearing seats/pins/inserts from params.fit). Sheet 8/57</text>
<g font-size="2">
<text x="230" y="224.8">HOLE / BORE TABLE (auto-extracted, model nominal)</text>
<text x="230" y="227.2">dia mm</text>
<text x="240.7" y="227.2">qty</text>
<text x="247.9" y="227.2">function</text>
<text x="231.2" y="232">34.00</text>
<text x="232.4" y="229.6">3.55</text>
<text x="239.5" y="229.6">x4</text>
<text x="239.5" y="232">x1</text>
<text x="246.7" y="229.6">M3 clearance</text>
<text x="231.2" y="234.3">37.00</text>
<text x="239.5" y="234.3">x1</text>
</g>
<text font-size="1.9" x="233" y="284.8">Generated 2026-10-12 from params.yaml sha256:b8b62fd5c287d452 - DO NOT EDIT, re-run build.py</text>
</svg>
